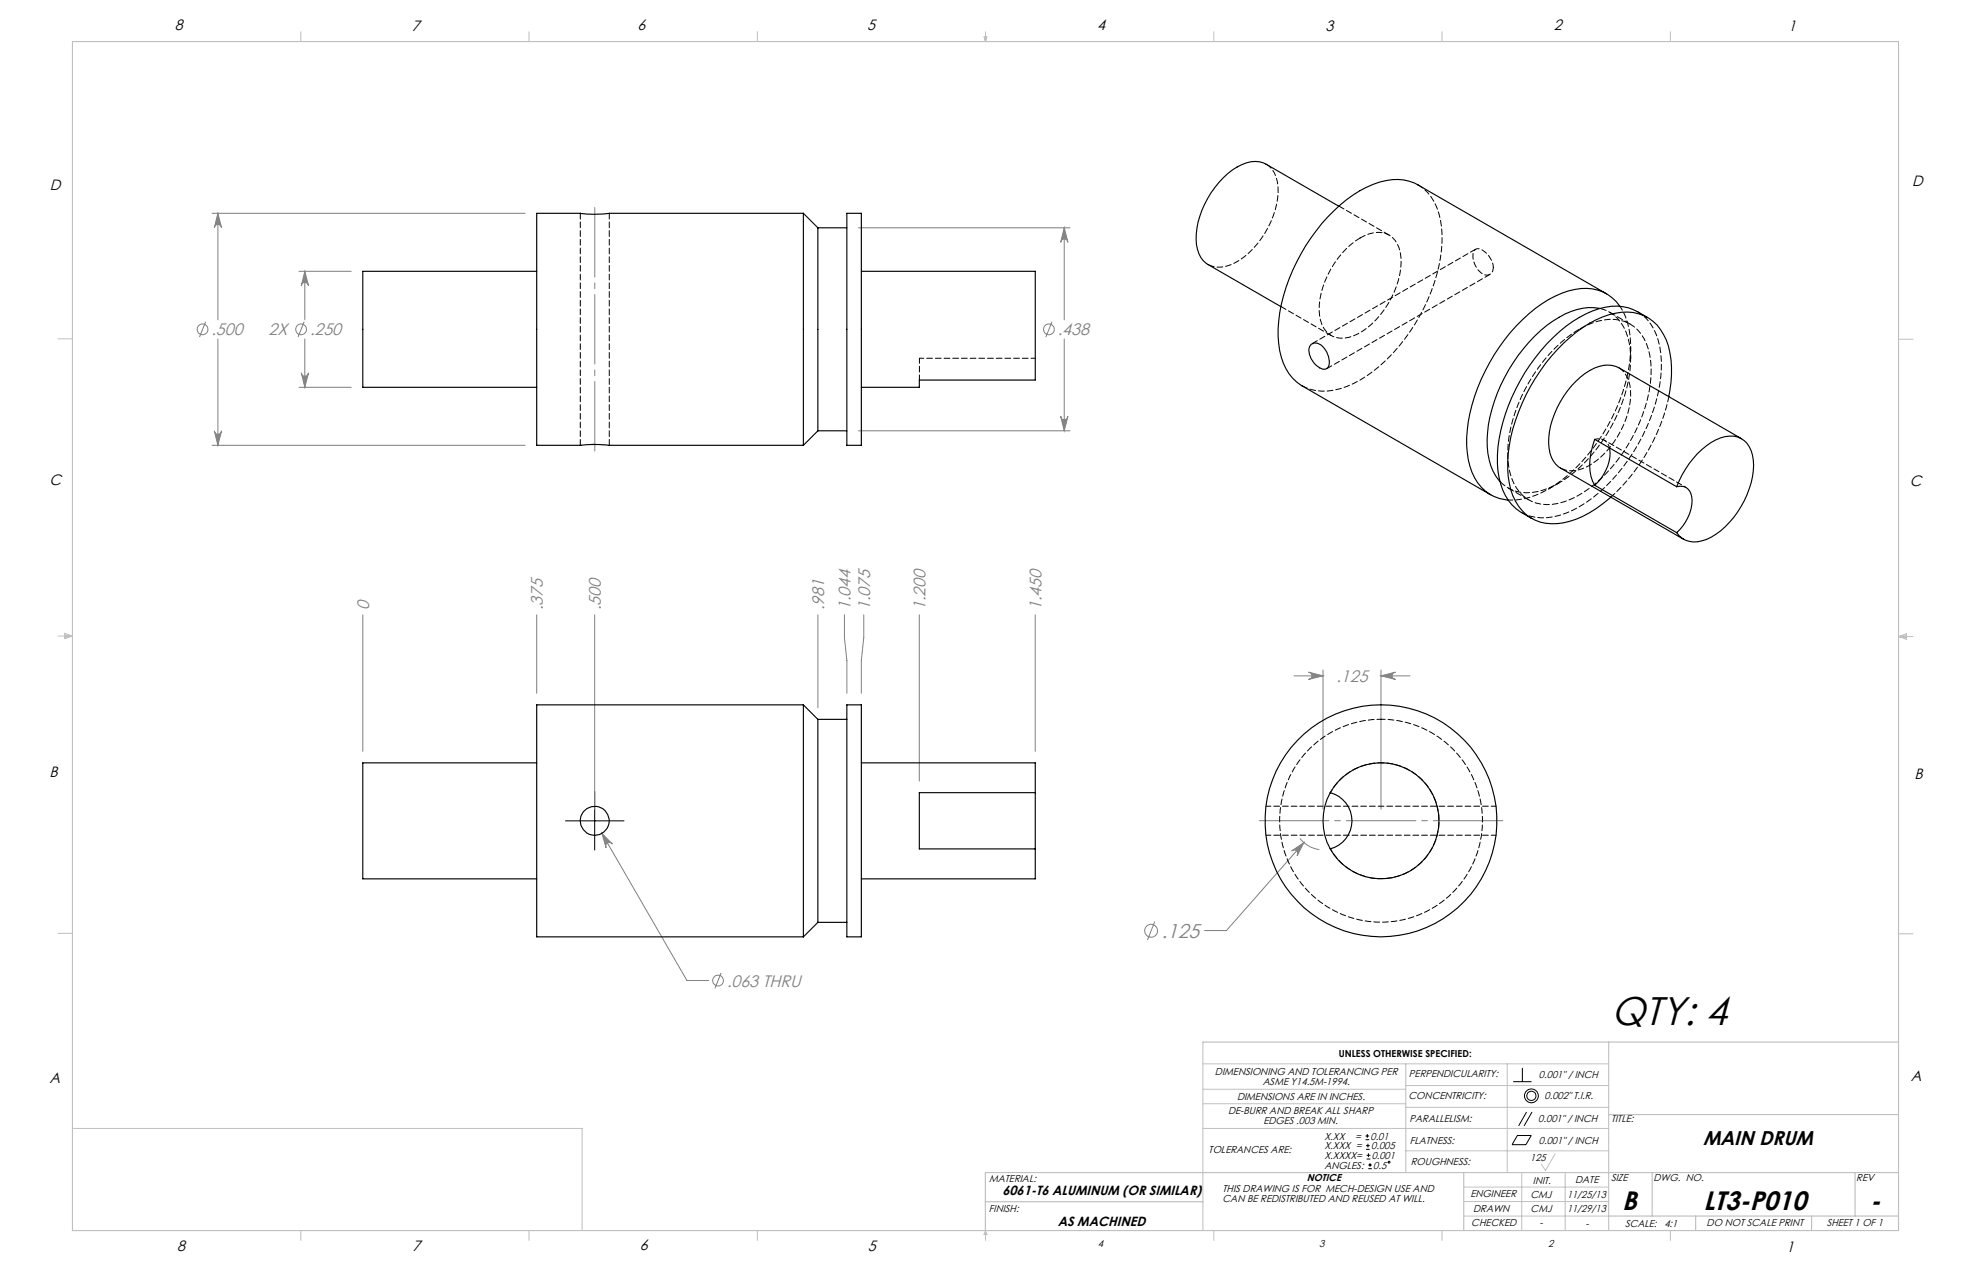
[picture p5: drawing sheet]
<svg xmlns="http://www.w3.org/2000/svg" width="432mm" height="279mm" viewBox="0 0 432 279" stroke-linecap="round" stroke-linejoin="round" font-family="sans-serif">
<g fill="none" stroke="#808080" stroke-width=".22">
<path d="M46.5 46.7h68.5M47.7 46.7l.8 3.2a.79 .79 0 0 0-.8-.8 .79 .79 0 0 0-.7 .8zM47.7 46.7v23.3M65.5 59.4h11.4M66.8 59.4l.8 3.2a.79 .79 0 0 0-.8-.8 .79 .79 0 0 0-.8 .8zM66.8 59.4v10.6M188.1 49.9h46.3M233.2 49.9l.8 3.2a.79 .79 0 0 0-.8-.8 .79 .79 0 0 0-.8 .8zM233.2 49.9v20.1M45 70.4l-1.3 3.4M47.7 74.2v23.3M66.6 70.4l-1.3 3.4"/>
<path d="M66.8 74.2v10.6M230.5 70.4l-1.4 3.4M233.2 74.2v20.1M46.5 97.5h68.5M47 94.3a.79 .79 0 0 0 .7 .8 .79 .79 0 0 0 .8-.8l-.8 3.2zM65.5 84.8h11.4M66 81.6a.79 .79 0 0 0 .8 .8 .79 .79 0 0 0 .8-.8l-.8 3.2zM188.1 94.3h46.3M232.4 91.2a.79 .79 0 0 0 .8 .7 .79 .79 0 0 0 .8-.7l-.8 3.1zM79.5 134.6v29.9M117.6 134.6v17.2M130.3 134.6v42.6"/>
<path d="M179.2 134.6v20.4M185 134.6v5l.5 5v7.2M189.2 134.6v5l-.5 5v7.2M201.4 134.6v36.4M226.8 134.6v29.9M283.5 148h6.3M286.7 147.2l3.1 .8-3.1 .8a.79 .79 0 0 0 .7-.8 .79 .79 0 0 0-.7-.8zM289.8 146.7v30.5M302.5 146.7v30.5M302.5 148h6.4M302.5 148l3.2-.8a.79 .79 0 0 0-.7 .8 .79 .79 0 0 0 .7 .8zM131.9 182.5l18.6 32.2h4.8"/>
<path d="M131.9 182.5l2.3 2.3a.8 .8 0 0 0-1.1-.2 .8 .8 0 0 0-.3 1zM283 186.3l2.6-1.8-1.4 2.9a.8 .8 0 0 0-.2-1.1 .8 .8 0 0 0-1 0zM284.8 183.6l.5 .5a6.5 6.5 0 0 0 3.7 1.9M285.6 184.5l-16.9 19.3h-4.8M158 213l-1.4 3.4M253 201.8l-1.6 4"/>
<circle cx="44.4" cy="72.1" r="1.18"/>
<circle cx="66" cy="72.1" r="1.18"/>
<circle cx="229.8" cy="72.1" r="1.18"/>
<circle cx="157.3" cy="214.7" r="1.18"/>
<circle cx="252.2" cy="203.8" r="1.4"/>
</g>
<g fill="none" stroke="#000" stroke-width=".22">
<path d="M123.9 179.7h12.8M130.3 173.3v12.8M331.5 236.9h4M333.5 233.8v3.1M299.2 249.6h.8M299.2 248.7h.8M299.3 251.7h.8M299.3 250.9h.8M299.4 253.8h.8M299.4 253h.8M299.5 248.3v.8M299.7 250.4v.8"/>
<path d="M299.8 255.9h.7M299.8 255.1h.7M299.8 252.6v.8M300.1 254.7v.8M332.4 248.6h3.1l-1.2 2h-3zM334.4 243.5l-1.7 3M335.6 243.5l-1.7 3"/>
<circle cx="335.5" cy="240" r="1.51"/>
<circle cx="335.5" cy="240" r="1.01"/>
<circle cx="304.3" cy="254.5" r=".21"/>
</g>
<path d="M130.3 99.1v-54" fill="none" stroke="#808080" stroke-width=".22" stroke-dasharray="15.2 1.3 1.3 1.3" stroke-dashoffset="-.3"/>
<path d="M275.8 179.7h53.6" fill="none" stroke="#808080" stroke-width=".22" stroke-dasharray="15.2 1.3 1.3 1.3" stroke-dashoffset="-.1"/>
<g fill="none" stroke="#c0c0c0" stroke-width=".22">
<path d="M65.9 6.9v2.2M115.9 6.9v2.2M165.9 6.9v2.2M215.6 8h.6l-.3 1.1zM215.7 8l.2 1.1M215.9 6.9v2.2M216 8l-.1 1.1M265.9 6.9v2.2M315.9 6.9v2.2M365.9 6.9v2.2M12.7 74.2h3.2M415.9 74.3h3.2"/>
<path d="M12.7 139.3h3.2M14.2 139.1l1.7 .2M14.2 138.7l1.7 .6-1.7 .5zM15.9 139.3l-1.7 .3M415.9 139.4h3.2M415.9 139.4l1.8-.6v1.2zM415.9 139.4l1.8 .3M417.7 139.2l-1.8 .2M12.7 204.4h3.2M415.9 204.5h3.2M263.5 232.9h88.9M263.5 238.5h44.5"/>
<path d="M308 237.7h44.4M308 232.9v23.9M330.2 232.9v23.9M15.9 247.1h111.6v22.4M263.5 247.1h88.9M263.5 241.7h44.5M308 252h44.4M308 242.5h44.4M320.7 259.9h31.7M333.4 256.8v12.7M340.7 252.7l-2.1 3.6-.9-1.3M342.9 256.8v12.7"/>
<path d="M65.9 269.5v2.1M115.9 269.5v2.1M165.9 269.5v2.1M215.9 269.5v2.1M215.9 269.5l.3 .8h-.6zM265.9 269.5v2.1M315.9 269.5v2.1M320.7 263.1h31.7M320.7 266.3h31.7M365.9 269.5v2.1"/>
</g>
<path d="M15.9 9.1h400v260.4h-400zM352.4 228.2v41.3M415.9 228.2h-152.4v41.3M320.7 256.8v12.7M352.4 244.1h63.5M361.9 256.8v9.5M406.4 256.8v9.5M415.9 256.8h-200v12.7M215.9 263.1h47.6M352.4 266.3h63.5M371.5 266.3v3.2M396.9 266.3v3.2" fill="none" stroke="#c0c0c0" stroke-width=".25"/>
<g fill="#808080">
<path d="M283 186.3l2.6-1.8-1.4 2.9a.8 .8 0 0 0-.2-1.1 .8 .8 0 0 0-1 0z"/>
<path d="M131.9 182.5l.9 3.1a.8 .8 0 0 1 .3-1 .8 .8 0 0 1 1.1 .2zM286.7 147.2l3.1 .8-3.1 .8a.79 .79 0 0 0 .7-.8 .79 .79 0 0 0-.7-.8zM302.5 148l3.2-.8a.79 .79 0 0 0-.7 .8 .79 .79 0 0 0 .7 .8zM66 81.6a.79 .79 0 0 0 .8 .8 .79 .79 0 0 0 .8-.8l-.8 3.2zM66.8 59.4l.8 3.2a.79 .79 0 0 0-.8-.8 .79 .79 0 0 0-.8 .8zM47 94.3a.79 .79 0 0 0 .7 .8 .79 .79 0 0 0 .8-.8l-.8 3.2zM47.7 46.7l.8 3.2a.79 .79 0 0 0-.8-.8 .79 .79 0 0 0-.7 .8zM233.2 49.9l.8 3.2a.79 .79 0 0 0-.8-.8 .79 .79 0 0 0-.8 .8zM232.4 91.2a.79 .79 0 0 0 .8 .7 .79 .79 0 0 0 .8-.7l-.8 3.1z"/>
</g>
<g fill="none" stroke="#000" stroke-width=".25">
<path d="M117.6 59.4h-38.1v25.4h38.1M176 46.7v50.8M176 46.7h-42.5l-3.2 .2-3.2-.2h-9.5v50.8h9.5M176 46.7l3.2 3.2M179.2 49.9v44.4M179.2 49.9h6.3M185.5 46.7h3.2v50.8h-3.2zM188.7 59.4h38.1v23.8h-25.4v1.6h-12.7M293.3 45.2l-15.9-9.3a6.1 6.1 0 0 0-6.4 .7 19.8 19.8 0 0 0-9 15.8 6.3 6.3 0 0 0 2.7 5.5l15.9 9.2M287.3 75.4a2 2 0 0 1 2.8 .8 3.9 3.9 0 0 1 .8 4.3 1.58 1.58 0 0 1-2.3-.3 3.8 3.8 0 0 1-1.5-4.6zM350.5 67.6a12.3 12.3 0 0 0-9 1.9 33.4 33.4 0 0 0-12.7 14.9 26 26 0 0 0-2.6 16.3 10.2 10.2 0 0 0 2.4 4.7M352 64.3l-41.3-23.8a11 11 0 0 0-9.9-.1 31.9 31.9 0 0 0-13.6 11.7 37.8 37.8 0 0 0-7.2 21.6 12.8 12.8 0 0 0 5 10.6l41.6 24"/>
<path d="M354.9 67.1a9.1 9.1 0 0 0-10-3.7 24.1 24.1 0 0 0-12.7 7.9 40.5 40.5 0 0 0-10.9 24.5 15.1 15.1 0 0 0 3.2 10.8 8.8 8.8 0 0 0 5.9 2.9M360.9 69.5a11.5 11.5 0 0 0-12-1.4 31.9 31.9 0 0 0-13.7 11.8 37.8 37.8 0 0 0-7.2 21.5 12.8 12.8 0 0 0 5.1 10.7l2.5 1.4M127.3 97.5h-.2l2.5-.2 3.9 .2h42.5M179.2 94.3l-3.2 3.2M179.2 94.3h6.3M352.6 98.1a9.2 9.2 0 0 1-3.2 8.2M365.6 86.9a22.3 22.3 0 0 0-.5-12.4 9.3 9.3 0 0 0-11.2-5.9 24.1 24.1 0 0 0-12.7 7.9 41.1 41.1 0 0 0-10.8 22.8 17.3 17.3 0 0 0 2.3 11.6 9.2 9.2 0 0 0 9.8 3.6 22.7 22.7 0 0 0 10.4-5.6M381.5 96.1l-26.9-15.6a7 7 0 0 0-7.4 1.3 20.1 20.1 0 0 0-7.9 15.2 6.2 6.2 0 0 0 2.6 5.5l26.9 15.6M349.4 106.3a10.5 10.5 0 0 1-.5-8.6l.5-1.5 17.9 10.4M349.4 106.3l17.9 10.3M367.3 106.6a19.5 19.5 0 0 1 8.6-10.3 5.3 5.3 0 0 1 6.8 .8 9.9 9.9 0 0 1 .9 8.6 19.2 19.2 0 0 1-9.7 12.4 5.1 5.1 0 0 1-6.6-1.5M367.3 106.6a2.47 2.47 0 0 1 3.3 2.2 9.3 9.3 0 0 1-3.3 7.8"/>
<path d="M176 154.3v50.8M176 154.3h-58.4v50.8h58.4M176 154.3l3.2 3.2M179.2 157.5v44.5M179.2 157.5h6.3M185.5 154.3h3.2v50.8h-3.2zM117.6 167h-38.1v25.4h38.1M188.7 167h38.1v6.6M226.8 173.6h-25.4v12.3h25.4M226.8 173.6v12.3M291.4 173.6a12.7 12.7 0 0 1 19.2-3.7 12.7 12.7 0 0 1 0 19.6 12.7 12.7 0 0 1-19.2-3.6M291.4 173.6a6.4 6.4 0 0 1 4.8 6.1 6.4 6.4 0 0 1-4.8 6.2"/>
<path d="M291.4 173.6a12.7 12.7 0 0 0 0 12.3M226.8 185.9v6.5h-38.1M179.2 202l-3.2 3.1M179.2 202h6.3"/>
<circle cx="130.3" cy="179.7" r="3.2"/>
<circle cx="302.5" cy="179.7" r="25.4"/>
</g>
<path d="M129.6 97.3h.9M352.6 98.1a2.42 2.42 0 0 0-3.2-1.9M302.6 157.5a22.2 22.2 0 0 0-19.6 32.8 22.2 22.2 0 0 0 38.1 1.6 22.2 22.2 0 0 0-16.6-34.3l-1.9-.1" fill="none" stroke="#000" stroke-width=".22" stroke-dasharray="1.3 .6" stroke-dashoffset=".4"/>
<path d="M302.6 167a12.7 12.7 0 0 0-11.2 6.6" fill="none" stroke="#000" stroke-width=".22" stroke-dasharray="1.3 .6" stroke-dashoffset=".5"/>
<path d="M291.4 185.9a12.7 12.7 0 0 0 22.1 .3 12.7 12.7 0 0 0-10.9-19.2" fill="none" stroke="#000" stroke-width=".22" stroke-dasharray="1.3 .6" stroke-dashoffset=".6"/>
<path d="M201.4 78.4v4.8M327.8 176.5h-50.4M277.4 182.9h50.4" fill="none" stroke="#000" stroke-width=".22" stroke-dasharray="1.3 .6" stroke-dashoffset=".2"/>
<path d="M327.2 58.6a1.53 1.53 0 0 1-.9 1.5 1.53 1.53 0 0 1-1.8-.3 4.5 4.5 0 0 1-1.5-5 1.29 1.29 0 0 1 1.8 0 4.8 4.8 0 0 1 2.4 3.8M226.8 78.4h-25.4M357.2 78.5v-2.6M330.4 109.5a16.5 16.5 0 0 0 10.3-3.3 40.3 40.3 0 0 0 16.5-29.4 16.5 16.5 0 0 0-2.3-9.7M339.3 107.1l2.2-1.3" fill="none" stroke="#000" stroke-width=".22" stroke-dasharray="1.3 .6" stroke-dashoffset=".3"/>
<path d="M127.1 46.7v50.8M304.3 51.5l-11-6.4M323.3 54.6l-35.8 20.6M280.6 67.1l11 6.4M133.5 97.5v-50.8M285.3 84.5a11.2 11.2 0 0 0 9.8 .1 32.7 32.7 0 0 0 14.8-13.5 35.4 35.4 0 0 0 5.9-21.4 11.6 11.6 0 0 0-5.1-9.2M290.7 80.7l35.7-20.6M333.3 112.2a11.2 11.2 0 0 0 9.8 .1 32.7 32.7 0 0 0 14.8-13.4 35.4 35.4 0 0 0 5.9-21.5 11.6 11.6 0 0 0-5.1-9.2" fill="none" stroke="#000" stroke-width=".22" stroke-dasharray="1.3 .6"/>
<path d="M264.7 57.9a6.5 6.5 0 0 0 6.8-.9 19.7 19.7 0 0 0 8.5-16.1 6 6 0 0 0-2.6-5M357.1 71l-4.5-2.6M330.4 106.9l4.5 2.6M341.9 102.5a6.5 6.5 0 0 0 6.9-.9 19.7 19.7 0 0 0 8.4-16.2 6 6 0 0 0-2.6-4.9" fill="none" stroke="#000" stroke-width=".22" stroke-dasharray="1.3 .6" stroke-dashoffset="-.1"/>
<path d="M298 52.1a19.8 19.8 0 0 0-9 15.8 6.2 6.2 0 0 0 2.9 5.7 6.7 6.7 0 0 0 6.6-1.1 19.7 19.7 0 0 0 8.4-16.1 5.2 5.2 0 0 0-5-5.5 8.2 8.2 0 0 0-3.9 1.2M352.9 108.9a42 42 0 0 0 12.7-22" fill="none" stroke="#000" stroke-width=".22" stroke-dasharray="1.3 .6" stroke-dashoffset=".1"/>
<path d="M346 72.1a34.8 34.8 0 0 0-15.7 26.8 12.3 12.3 0 0 0 3.4 9.7 8.9 8.9 0 0 0 9 1.3 27 27 0 0 0 12.8-10.7 32 32 0 0 0 6.1-20 9.8 9.8 0 0 0-5.6-8.8 11.9 11.9 0 0 0-10 1.7M328.6 105.4a8.6 8.6 0 0 0 9.6 1.9 27.7 27.7 0 0 0 13.8-12.2 31.5 31.5 0 0 0 5.2-18.5 9.8 9.8 0 0 0-5.7-8.8l-1-.3" fill="none" stroke="#000" stroke-width=".22" stroke-dasharray="1.3 .6" stroke-dashoffset="-.2"/>
<path d="M369.4 106.7l-18-10.3" fill="none" stroke="#000" stroke-width=".22" stroke-dasharray="1.3 .6" stroke-dashoffset=".7"/>
<text font-size="8.8" x="352.9" y="224.5">QTY: 4</text>
<g font-size="5.8">
<text x="355.4" y="264.9">B</text>
<text x="373.2" y="264.9">LT3-P010</text>
<text x="409.7" y="265">-</text>
</g>
<text font-size="4.4" fill="#808080" x="254.5" y="205.3">.125</text>
<text font-size="4.4" x="373.1" y="250.7">MAIN DRUM</text>
<g font-size="3.7" fill="#808080">
<text x="46.3" y="73.4">.500</text>
<text x="58.9" y="73.4">2X</text>
<text x="67.9" y="73.4">.250</text>
<text x="231.8" y="73.4">.438</text>
<text x="80.8" y="133.6" transform="rotate(-90 80.8 133.6)">0</text>
<text x="118.9" y="133.6" transform="rotate(-90 118.9 133.6)">.375</text>
<text x="131.6" y="133.6" transform="rotate(-90 131.6 133.6)">.500</text>
<text x="180.5" y="133.6" transform="rotate(-90 180.5 133.6)">.981</text>
<text x="186.3" y="133.6" transform="rotate(-90 186.3 133.6)">1.044</text>
<text x="190.6" y="133.6" transform="rotate(-90 190.6 133.6)">1.075</text>
<text x="202.8" y="133.6" transform="rotate(-90 202.8 133.6)">1.200</text>
<text x="228.2" y="133.6" transform="rotate(-90 228.2 133.6)">1.450</text>
<text x="292.8" y="149.3">.125</text>
<text x="159.3" y="216">.063 THRU</text>
</g>
<g font-size="3.3">
<text x="38.3" y="6.7">8</text>
<text x="90.2" y="6.7">7</text>
<text x="139.7" y="6.5">6</text>
<text x="190" y="6.5">5</text>
<text x="240.4" y="6.6">4</text>
<text x="290.4" y="6.7">3</text>
<text x="340.4" y="6.5">2</text>
<text x="391.9" y="6.7">1</text>
<text x="10.9" y="41.6">D</text>
<text x="418.9" y="40.7">D</text>
<text x="10.9" y="106.3">C</text>
<text x="418.4" y="106.4">C</text>
<text x="10.8" y="170.2">B</text>
<text x="419.4" y="170.6">B</text>
<text x="10.8" y="237.2">A</text>
<text x="418.6" y="236.8">A</text>
<text x="38.8" y="273.8">8</text>
<text x="90.4" y="273.8">7</text>
<text x="140.2" y="273.8">6</text>
<text x="190.1" y="273.9">5</text>
<text x="391.4" y="274.1">1</text>
</g>
<g font-size="2.9">
<text x="219.6" y="261.7">6061-T6 ALUMINUM (OR SIMILAR)</text>
<text x="231.7" y="268.4">AS MACHINED</text>
</g>
<g font-size="2.2">
<text x="266.2" y="235.4">DIMENSIONING AND TOLERANCING PER</text>
<text x="276.6" y="237.5">ASME Y14.5M-1994.</text>
<text x="308.7" y="235.9">PERPENDICULARITY:</text>
<text x="337.2" y="236.1">0.001&quot; / INCH</text>
<text x="269" y="244">DE-BURR AND BREAK ALL SHARP</text>
<text x="271" y="240.8">DIMENSIONS ARE IN INCHES.</text>
<text x="308.6" y="240.7">CONCENTRICITY:</text>
<text x="308.8" y="245.6">PARALLELISM:</text>
<text x="337" y="245.8">0.001&quot; / INCH</text>
<text x="338.4" y="240.7">0.002&quot; T.I.R.</text>
<text x="352.9" y="245.8">TITLE:</text>
<text x="276.8" y="246.1">EDGES .003 MIN.</text>
<text x="290.2" y="249.5">X.XX</text>
<text x="290.2" y="251.6">X.XXX =</text>
<text x="296.9" y="249.5">=</text>
<text x="300.3" y="249.5">0.01</text>
<text x="300.4" y="251.6">0.005</text>
<text x="308.9" y="250.4">FLATNESS:</text>
<text x="337.1" y="250.4">0.001&quot; / INCH</text>
<text x="264.8" y="252.5">TOLERANCES ARE:</text>
<text x="290.2" y="255.9">ANGLES:</text>
<text x="290.2" y="253.7">X.XXXX=</text>
<text x="300.5" y="253.7">0.001</text>
<text x="300.8" y="255.9">0.5</text>
<text x="309.1" y="255">ROUGHNESS:</text>
<text x="335.2" y="254.3">125</text>
<text x="216.7" y="258.9">MATERIAL:</text>
<text x="267.8" y="261">THIS DRAWING IS FOR MECH-DESIGN USE AND</text>
<text x="267.8" y="263.1">CAN BE REDISTRIBUTED AND REUSED AT WILL.</text>
<text x="286.3" y="258.6">NOTICE</text>
<text x="322.2" y="262.2">ENGINEER</text>
<text x="335.3" y="262.2">CMJ</text>
<text x="335.8" y="259.2">INIT.</text>
<text x="343.3" y="262.4">11/25/13</text>
<text x="345.1" y="259.1">DATE</text>
<text x="352.9" y="258.6">SIZE</text>
<text x="362.2" y="258.6">DWG. NO.</text>
<text x="406.7" y="258.6">REV</text>
<text x="216.7" y="265.3">FINISH:</text>
<text x="322.3" y="268.5">CHECKED</text>
<text x="322.7" y="265.5">DRAWN</text>
<text x="335.3" y="265.3">CMJ</text>
<text x="337.3" y="268.5">-</text>
<text x="343.3" y="265.3">11/29/13</text>
<text x="347.3" y="268.6">-</text>
<text x="356" y="268.6">SCALE:</text>
<text x="364.6" y="268.6">4:1</text>
<text x="373.9" y="268.4">DO NOT SCALE PRINT</text>
<text x="400.2" y="268.4">SHEET 1 OF 1</text>
<text x="240.5" y="273">4</text>
<text x="289" y="273">3</text>
<text x="339.1" y="273">2</text>
</g>
<text font-size="2.1" x="293.3" y="231.4">UNLESS OTHERWISE SPECIFIED:</text>
</svg>
